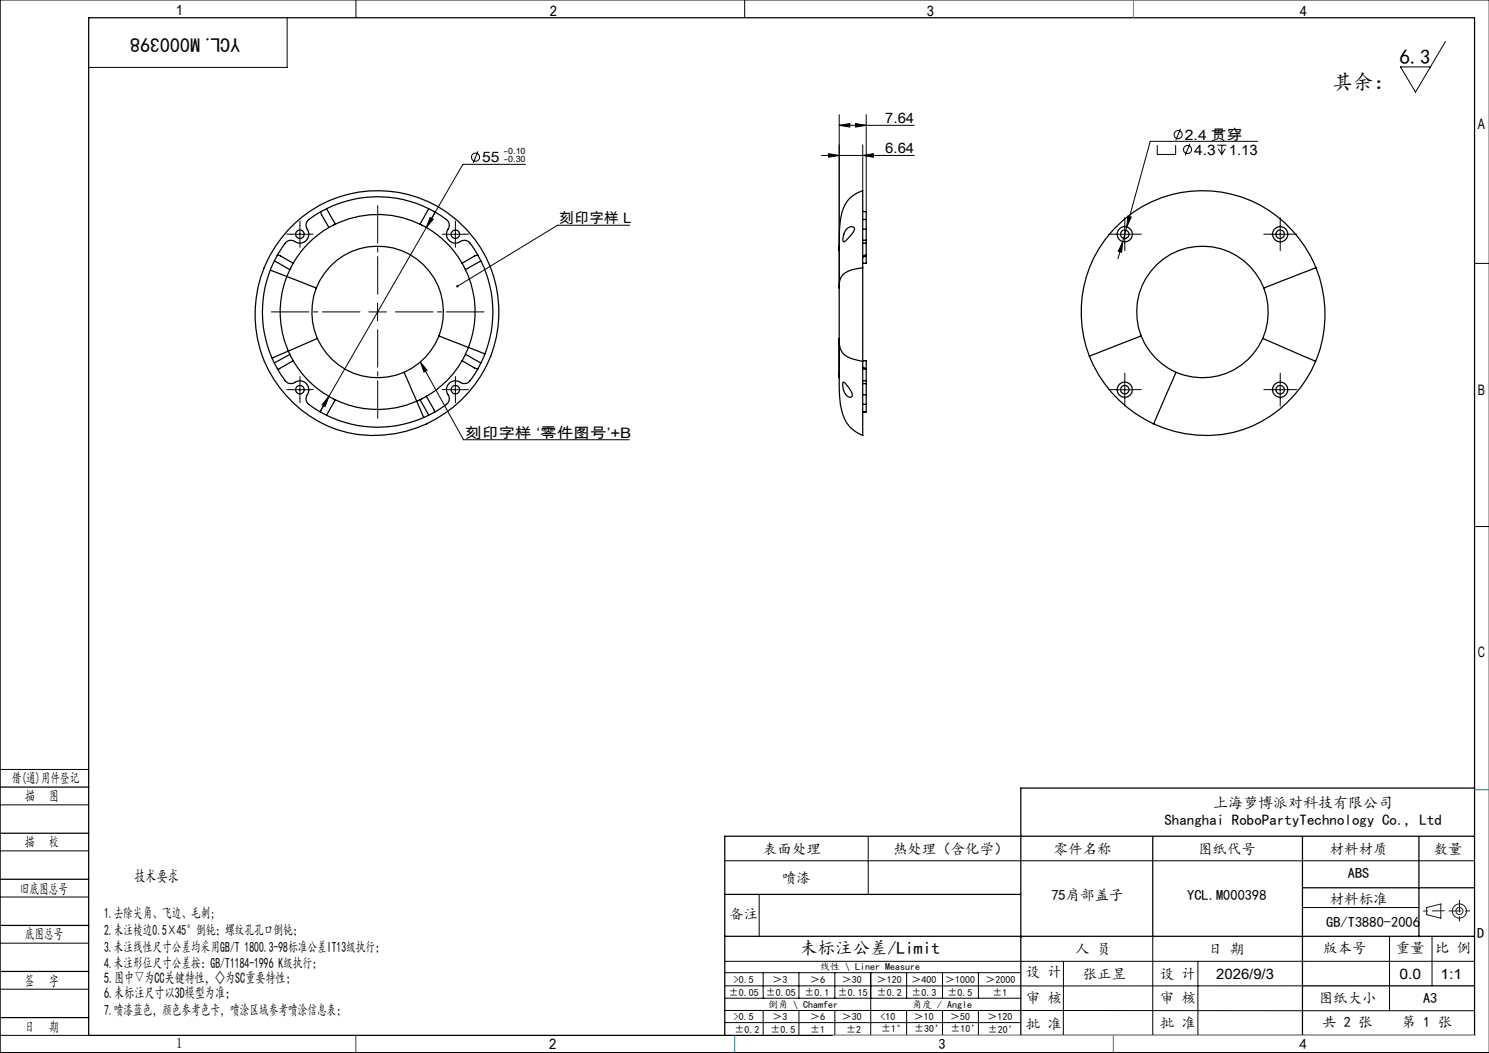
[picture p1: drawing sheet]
<svg xmlns="http://www.w3.org/2000/svg" width="420mm" height="297mm" viewBox="0 0 420 297" stroke-linecap="round" stroke-linejoin="round" font-family="sans-serif">
<g fill="none" stroke="#000" stroke-width=".28">
<path d="M100.4 0v5M210 0v5M420 0h-419.9v297h419.9M81 5v14h-56M407.7 11.7l-8.4 14.3-4.3-7.1h8.5M236.7 35.3l3-.4v.9zM236.7 32.3v48.9M236.7 35.3h21.1M241.3 34.9l3 .4-3 .5zM244.3 32.3v27.5M333 36.3l-1.3 3.3M354.8 39.9h-30.4l-6.6 24.1"/>
<path d="M134.8 42.7l-1.3 3.3M148.2 46.4h-17.6l-10.3 17.8M231.7 43.8h26.1M233.7 43.4l3 .4-3 .5zM243.3 43.8l3-.4v.9zM243.3 40.8v13M326.4 41v2.6h5.2v-2.6M335.6 40.5l-1.3 3.3M343.3 41h2.6M343.6 42l1 1.6M344.6 41v2.6M345.6 42l-1 1.6"/>
<path d="M82.1 66.1h5M84.6 63.6v5M120.3 64.2l-30 51.9M121.3 61.3l.9 .5-1.9 2.4zM125.9 66.1h5.1M128.4 63.6v5M177.6 63.5h-20.3l-28.3 17.2M314.7 66.1h5.1M316.7 68.2l-.3 3-1-.3zM316.7 68.2l-1.4 4.8M317.3 63.6v5M317.8 64l-1.1 4.2"/>
<path d="M318.1 61l1 .2-1.3 2.8zM358.6 66.1h5M361.1 63.6v5M415.9 74.3h4.1M104 88h5M106.5 85.5v5M82.1 109.9h5M84.6 107.4v5M92.8 111.8l-1.1 2.8-.9-.4zM118.6 102.1l12.1 21.9h46.8M118.6 102.1l1.9 2.4-.9 .4zM125.9 109.9h5.1"/>
<path d="M128.4 107.4v5M314.7 109.9h5.1M317.3 107.4v5M358.6 109.9h5M361.1 107.4v5M415.9 148.5h4.1M0 217h25M0 227h25M0 240h25M244.9 236v16.3M0 253h25M204.4 242.8h211.5"/>
<path d="M214.1 252.4v11.8M367.4 256h32.8M0 266h25M0 279h25M204.4 271.1h211.5M204.4 278.1h163M204.4 274.4h83.5M215.3 274.4v7.1M225.4 274.4v7.1M235.5 274.4v7.1M245.6 274.4v17.6M255.7 274.4v7.1"/>
<path d="M265.9 274.4v7.1M276 274.4v7.1M300 271.1l-.1 21M325.2 264.1v27.9M337.9 271.1v20.9M391.9 264.1v21M403.9 264.1v14M0 292h25M204.4 285l211.5 .1M204.4 288.4h83.5M204.5 281.5h83.5M215.3 285v7"/>
<path d="M225.4 285v7M235.5 285v7M255.7 285v7M265.9 285v7M276 285v7M287.9 292h128"/>
<circle cx="332.3" cy="38" r="1.14"/>
<circle cx="134.1" cy="44.3" r="1.14"/>
<circle cx="335" cy="42.2" r="1.14"/>
</g>
<g fill="none" stroke="#191924" stroke-width=".28">
<path d="M402.4 256l4-1v4l-4-1z"/>
<circle cx="411.7" cy="257" r="1"/>
<circle cx="411.7" cy="257" r="2"/>
</g>
<path d="M101.5 88h-25M106.5 83v-25M106.5 93v25M111.5 88h25" fill="none" stroke="#000" stroke-width=".28" stroke-dasharray="30.5 1.3 1.3 1.3" stroke-dashoffset="19.9"/>
<g fill="none" stroke="#000" stroke-width=".28" stroke-dasharray="30.5 1.3 1.3 1.3">
<path d="M82.1 66.1h-1.2M84.6 63.6v-1.2M84.6 68.6v1.2M87.1 66.1h1.2M126 66.1h-1.2M128.5 63.6v-1.2M128.5 68.6v1.2M131 66.1h1.2M314.8 66.1h-2.2M317.3 63.6v-2.2M317.3 68.6v2.1M319.8 66.1h2.1"/>
<path d="M358.6 66.1h-2.1M361.1 63.6v-2.2M361.1 68.6v2.1M363.6 66.1h2.2M82.1 109.9h-1.2M84.6 107.4v-1.2M84.6 112.4v1.2M87.1 109.9h1.2M126 109.9h-1.2M128.5 107.4v-1.2M128.5 112.4v1.2M131 109.9h1.2"/>
<path d="M314.8 109.9h-2.2M317.3 107.4v-2.2M317.3 112.4v2.1M319.8 109.9h2.1M358.6 109.9h-2.1M361.1 107.4v-2.2M361.1 112.4v2.1M363.6 109.9h2.2"/>
</g>
<g fill="none" stroke="#000" stroke-width=".35">
<path d="M25 5h390.9v287h-390.9zM90.4 59.8l-1.3 .7a6.2 6.2 0 0 0-2.8 2.7l.1 .8a2.97 2.97 0 0 1-.2 4 2.63 2.63 0 0 1-3.4-.1 2.28 2.28 0 0 0-2.9 1.5l-1.6 2.5M90.4 59.8a32.5 32.5 0 0 1 32.2 0M90.4 59.8l2.4 4.4M92.1 58.8l2.5 4.4M120.9 58.8l-2.4 4.4M122.6 59.8l-2.3 4.4M122.6 59.8l1.3 .7a6.2 6.2 0 0 1 2.8 2.7v.8a2.97 2.97 0 0 0 .2 4 2.58 2.58 0 0 0 3.3-.1 2.3 2.3 0 0 1 3 1.5l1.6 2.5M243.3 59.6l1 .2v2.1M76.2 76.2l4.7 1.8M77.4 73.6l4.3 2.5M78.3 71.9a32.5 32.5 0 0 0 .1 32.3"/>
<path d="M78.3 71.9l.8 .3 3.6 2.1M80.9 78l8.3 3.2M80.9 78a27.5 27.5 0 0 0 .4 21M82.7 74.3l-1.8 3.7M83.2 63a34.3 34.3 0 0 1 51.2 5.1 34.3 34.3 0 0 1-11.5 50.1 33.5 33.5 0 0 1-47.1-13.7 34.9 34.9 0 0 1 7.4-41.5zM92.8 64.2a27.5 27.5 0 0 1 27.5 0M92.8 64.2a27.3 27.3 0 0 0-10.1 10.1M120.3 64.2a27.3 27.3 0 0 1 10.1 10.1M130.4 74.3a27.8 27.8 0 0 1 1.8 23.7M134.8 71.9a32.5 32.5 0 0 1 0 32.2M134.8 71.9l-1 .3-3.4 2.1M135.6 73.6l-4.3 2.5"/>
<path d="M238.6 64.8l.4-.4a1.25 1.25 0 0 1 2.1 .1 7.8 7.8 0 0 1-3.1 3.7 2.57 2.57 0 0 1 .2-2.7zM243.3 75.5v-21.7a9.3 9.3 0 0 0-6.3 8.7l-.3 4.2v14.5M243.3 75.5l-2.8 .6a4.4 4.4 0 0 0-3.8 5.1M243.3 75.5v26.4M243.3 67.8h1M243.3 68.6h1M243.3 64.7h1M243.3 61.9h1M244.3 68.6v3.3M244.3 67.8v.8M244.3 64.7v3.1M244.3 61.9v2.8"/>
<path d="M244.3 72.2l-1 .4M244.3 71.9v2.4h-1M244.3 71.9l-1 .2M371.2 75.5l-14.7 5.7M371.2 75.5a34.3 34.3 0 0 0-44.4-19.4 34.3 34.3 0 0 0-19.5 44.4M371.2 75.5a34.7 34.7 0 0 1-.1 26.4M81.3 99l1.4 2.7M81.3 99l-4.6 2M81.7 99.9l-4.3 2.5M89.2 81.2a18.6 18.6 0 0 1 24.1-10.5 18.6 18.6 0 0 1 10.5 24.1M89.2 81.2a19.1 19.1 0 0 0 .3 14.3M89.5 95.5l-8.2 3.5"/>
<path d="M89.5 95.5a18.6 18.6 0 0 0 24.5 9.5M123.8 94.8a18.8 18.8 0 0 1-9.8 10.2M123.8 94.8l8.4 3.2M131.3 99.9l4.3 2.5M132.2 98l-1.8 3.7M132.2 98l4.6 1.8M236.7 95.7v7.4a71.4 71.4 0 0 0 .7 12.7 9.3 9.3 0 0 0 5.9 7M236.7 95.5a5.1 5.1 0 0 0 3.8 5.7l2.8 .7M236.7 81.2v14.3M236.7 95.5v11v-1.5M321.9 94.8a18.8 18.8 0 0 0 9.8 10.2M321.9 94.8l-14.6 5.7"/>
<path d="M356.2 95.5a18.6 18.6 0 0 1-24.5 9.5M356.2 95.5l14.9 6.4M356.5 81.2a18.6 18.6 0 0 0-24.1-10.5 18.6 18.6 0 0 0-10.5 24.1M356.5 81.2a19.1 19.1 0 0 1-.3 14.3M78.4 104.2l.9 1.6a3.8 3.8 0 0 0 2.8 2.4h.4a2.97 2.97 0 0 1 4 .1 2.58 2.58 0 0 1 0 3.4 2.27 2.27 0 0 0 1.4 2.9l2.4 1.5M82.7 101.7a26.9 26.9 0 0 0 10.1 10.1M82.7 101.7l-4.3 2.5M90.3 116.1a32.4 32.4 0 0 0 32.4 .1M92.8 111.8a27.3 27.3 0 0 0 24.7 1.4M92.8 111.8l-2.5 4.3M94.6 112.7l-2.5 4.4M114 105l3.5 8.2"/>
<path d="M117.5 113.2l2 4.6M118.5 112.7l2.4 4.4M120.3 111.8l-2.8 1.4M120.3 111.8l2.4 4.4M130.4 101.7a26.9 26.9 0 0 1-10.1 10.1M130.4 101.7l3.4 2.1 1 .3M134.8 104.1l-.8 1.3a7.5 7.5 0 0 1-2.3 2.7h-1.5a2.55 2.55 0 0 0-3.5 0 2.55 2.55 0 0 0-.1 3.6 2.3 2.3 0 0 1-1.5 2.9l-2.4 1.6M237.8 107.9a.9 .9 0 0 1 1 .6l.5 .7a2.95 2.95 0 0 1 1 2.6l-.2 .2a2.11 2.11 0 0 1-2.2-2.1zM243.3 101.9v20.9M243.3 108.2h1M243.3 104l1 .2M243.3 101.7h1v2.5"/>
<path d="M243.3 107.4h1M243.3 111.3h1M243.3 114h1M243.3 103.6l1 .4M244.3 104.2v3.2M244.3 107.4v.8M244.3 108.2v3.1M244.3 111.3v2.7M244.3 114v2.1l-1 .1M244.3 116.2l-1 .1M307.3 100.5a35.7 35.7 0 0 0 18.1 19.1M331.7 105l-6.3 14.6"/>
<path d="M371.1 101.9a33.5 33.5 0 0 1-45.7 17.7M0 222h25M0 235h25M325.2 235.9v28.2M367.4 235.9v56.1M400.2 235.9v28.3M415.9 235.9h-211.5v56.1M415.9 222.3h-128v69.7M0 248h25M204.4 252.3h83.5M367.4 250.4h48.5M0 261h25"/>
<path d="M0 274h25M204.4 264.1h211.5M367.4 278.1h48.5M0 287h25"/>
<circle cx="84.6" cy="66.1" r="1.19"/>
<circle cx="128.5" cy="66.1" r="1.19"/>
<circle cx="317.2" cy="66.1" r="1.19"/>
<circle cx="317.3" cy="66.1" r="2.15"/>
<circle cx="361.1" cy="66.1" r="1.19"/>
<circle cx="361.1" cy="66.1" r="2.15"/>
<circle cx="84.6" cy="109.9" r="1.2"/>
<circle cx="128.4" cy="109.9" r="1.2"/>
<circle cx="317.3" cy="109.9" r="1.2"/>
<circle cx="317.3" cy="109.9" r="2.15"/>
<circle cx="361.1" cy="109.9" r="2.15"/>
<circle cx="361.1" cy="109.9" r="1.2"/>
</g>
<path d="M407.4 256.9l-5.9 .1M408.7 256.9h6M411.7 253.9v6" fill="none" stroke="#191924" stroke-width=".28" stroke-dasharray="6.3 1.3 1.3 1.3" stroke-dashoffset="3"/>
<path d="M235 292h180.9" fill="none" stroke="#c0c0c0" stroke-width=".28"/>
<path d="M319.7 0v5M415.9 222.7h4.1M100.4 292v5M207.2 292v5M314 292v5" fill="none" stroke="#00f" stroke-width=".28"/>
<path d="M406.4 255h.1" fill="none" stroke="#0ff" stroke-width=".28"/>
<g fill="#000">
<path d="M241.3 34.9l3 .4-3 .5zM236.7 35.3l3-.4v.9z"/>
<path d="M233.7 43.4l3 .4-3 .5zM243.3 43.8l3-.4v.9z"/>
<path d="M92.8 111.8l-2 2.4 .9 .4zM121.3 61.3l-1 2.9 1.9-2.4zM316.7 68.2l-1.3 2.7 1 .3zM318.1 61l-.3 3 1.3-2.8z"/>
<path d="M118.6 102.1l1.9 2.4-.9 .4zM128.8 80.5l-.1 .4 .3-.2-.3 .2a.34 .34 0 0 0 .5 .1 .34 .34 0 0 0 .1-.5 .34 .34 0 0 0-.5 0z"/>
</g>
<g font-size="5.8">
<text x="394.8" y="18">6.3</text>
<text x="375.8" y="25.2">其余：</text>
</g>
<text font-size="5.6" x="67.7" y="10.6" transform="rotate(-180 67.7 10.6)">YCL.M000398</text>
<text font-size="4.9" x="225.7" y="269">未标注公差/Limit</text>
<text font-size="4.7" x="37.9" y="248.8">技术要求</text>
<g font-size="4.2">
<text x="342.2" y="227.9">上海萝博派对科技有限公司</text>
<text x="328.5" y="232.8">Shanghai RoboPartyTechnology Co., Ltd</text>
<text x="29.4" y="277.4">5.图中▽为CC关键特性，◇为SC重要特性；</text>
<text x="29.4" y="281.6">6.未标注尺寸以3D模型为准；</text>
</g>
<g font-size="4.1">
<text x="49.6" y="4.3">1</text>
<text x="155.1" y="4.6">2</text>
<text x="261.4" y="4.6">3</text>
<text x="366.6" y="4.6">4</text>
<text x="249.7" y="34.7">7.64</text>
<text x="334.2" y="39.4">2.4 贯穿</text>
<text x="416.9" y="36.3">A</text>
<text x="136" y="45.8">55</text>
<text x="249.7" y="43.3">6.64</text>
<text x="336.9" y="43.6">4.3</text>
<text x="346.6" y="43.6">1.13</text>
<text x="157.8" y="62.9">刻印字样 L</text>
<text x="416.9" y="111.3">B</text>
<text x="131.2" y="123.4">刻印字样 ‘零件图号’+B</text>
<text x="416.9" y="185.3">C</text>
<text x="3.3" y="220.9">借(通)用件登记</text>
<text x="7.1" y="226">描</text>
<text x="13.9" y="226">图</text>
<text x="7" y="238.9">描</text>
<text x="13.8" y="238.9">校</text>
<text x="215.3" y="240.8">表面处理</text>
<text x="251.9" y="240.8">热处理（含化学）</text>
<text x="297.3" y="240.8">零件名称</text>
<text x="337.9" y="240.8">图纸代号</text>
<text x="375.1" y="240.8">材料材质</text>
<text x="404.4" y="240.8">数量</text>
<text x="220.6" y="249">喷漆</text>
<text x="380.2" y="247.7">ABS</text>
<text x="5.6" y="252">旧底图总号</text>
<text x="296.6" y="253.7">75肩部盖子</text>
<text x="334.9" y="253.7">YCL.M000398</text>
<text x="375.1" y="254.9">材料标准</text>
<text x="29.4" y="258.9">1.去除尖角、飞边、毛刺;</text>
<text x="29.4" y="263.6">2.未注棱边0.5×45°倒钝；螺纹孔孔口倒钝；</text>
<text x="205.7" y="259.3">备注</text>
<text x="374.1" y="261.4">GB/T3880-2006</text>
<text x="7" y="265">底图总号</text>
<text x="29.4" y="268.4">3.未注线性尺寸公差均采用GB/T 1800.3-98标准公差IT13级执行；</text>
<text x="303.3" y="269">人 员</text>
<text x="340.8" y="269">日 期</text>
<text x="373.2" y="268.7">版本号</text>
<text x="393.7" y="268.7">重量</text>
<text x="404.8" y="268.7">比 例</text>
<text x="416.7" y="264.6">D</text>
<text x="29.4" y="273.2">4.未注形位尺寸公差按：GB/T1184-1996 K级执行；</text>
<text x="289.3" y="275.5">设 计</text>
<text x="7" y="278">签</text>
<text x="13.8" y="278">字</text>
<text x="305.4" y="276">张正昱</text>
<text x="327.2" y="276">设 计</text>
<text x="343.1" y="276">2026/9/3</text>
<text x="394.8" y="276">0.0</text>
<text x="406.3" y="276">1:1</text>
<text x="29.4" y="286.4">7.喷漆蓝色，颜色参考色卡，喷涂区域参考喷涂信息表；</text>
<text x="289.3" y="283">审 核</text>
<text x="327.2" y="282.9">审 核</text>
<text x="372" y="283">图纸大小</text>
<text x="401.4" y="283">A3</text>
<text x="7" y="291">日</text>
<text x="13.8" y="291">期</text>
<text x="289.3" y="290.1">批 准</text>
<text x="327.2" y="290">批 准</text>
<text x="373" y="289.8">共 2 张</text>
<text x="395.4" y="289.8">第 1 张</text>
<text x="49.6" y="295.6">1</text>
<text x="154.9" y="296">2</text>
<text x="264.7" y="296">3</text>
<text x="366.6" y="296">4</text>
</g>
<g font-size="2.8">
<text x="231.3" y="273.6">线性 \ Liner Measure</text>
<text x="205.6" y="280.8">±0.05</text>
<text x="207" y="277.2">&gt;0.5</text>
<text x="216" y="280.8">±0.05</text>
<text x="217.9" y="277.2">＞3</text>
<text x="227" y="280.8">±0.1</text>
<text x="228.5" y="277.2">＞6</text>
<text x="236.3" y="280.8">±0.15</text>
<text x="237.5" y="277.2">＞30</text>
<text x="247.4" y="277.2">＞120</text>
<text x="247.4" y="280.8">±0.2</text>
<text x="257.1" y="277.2">＞400</text>
<text x="257.1" y="280.8">±0.3</text>
<text x="266.6" y="277.2">＞1000</text>
<text x="267.3" y="280.8">±0.5</text>
<text x="278" y="277.2">＞2000</text>
<text x="279.9" y="280.8">±1</text>
<text x="207" y="287.8">&gt;0.5</text>
<text x="216.6" y="284.3">倒角 \ Chamfer</text>
<text x="217.9" y="287.8">＞3</text>
<text x="228.5" y="287.8">＞6</text>
<text x="237.5" y="287.8">＞30</text>
<text x="248.4" y="287.8">&lt;10</text>
<text x="257.3" y="284.3">角度 / Angle</text>
<text x="257.8" y="287.8">＞10</text>
<text x="268" y="287.8">＞50</text>
<text x="278.5" y="287.8">＞120</text>
<text x="207.1" y="291.3">±0.2</text>
<text x="217.3" y="291.3">±0.5</text>
<text x="228.5" y="291.3">±1</text>
<text x="238.7" y="291.3">±2</text>
<text x="248.6" y="291.1">±1°</text>
<text x="257.8" y="291.1">±30’</text>
<text x="268.1" y="291.1">±10’</text>
<text x="278.6" y="291.2">±20’</text>
</g>
<g font-size="2.4">
<text x="142.1" y="43.3">-0.10</text>
<text x="142.1" y="45.8">-0.30</text>
</g>
</svg>
